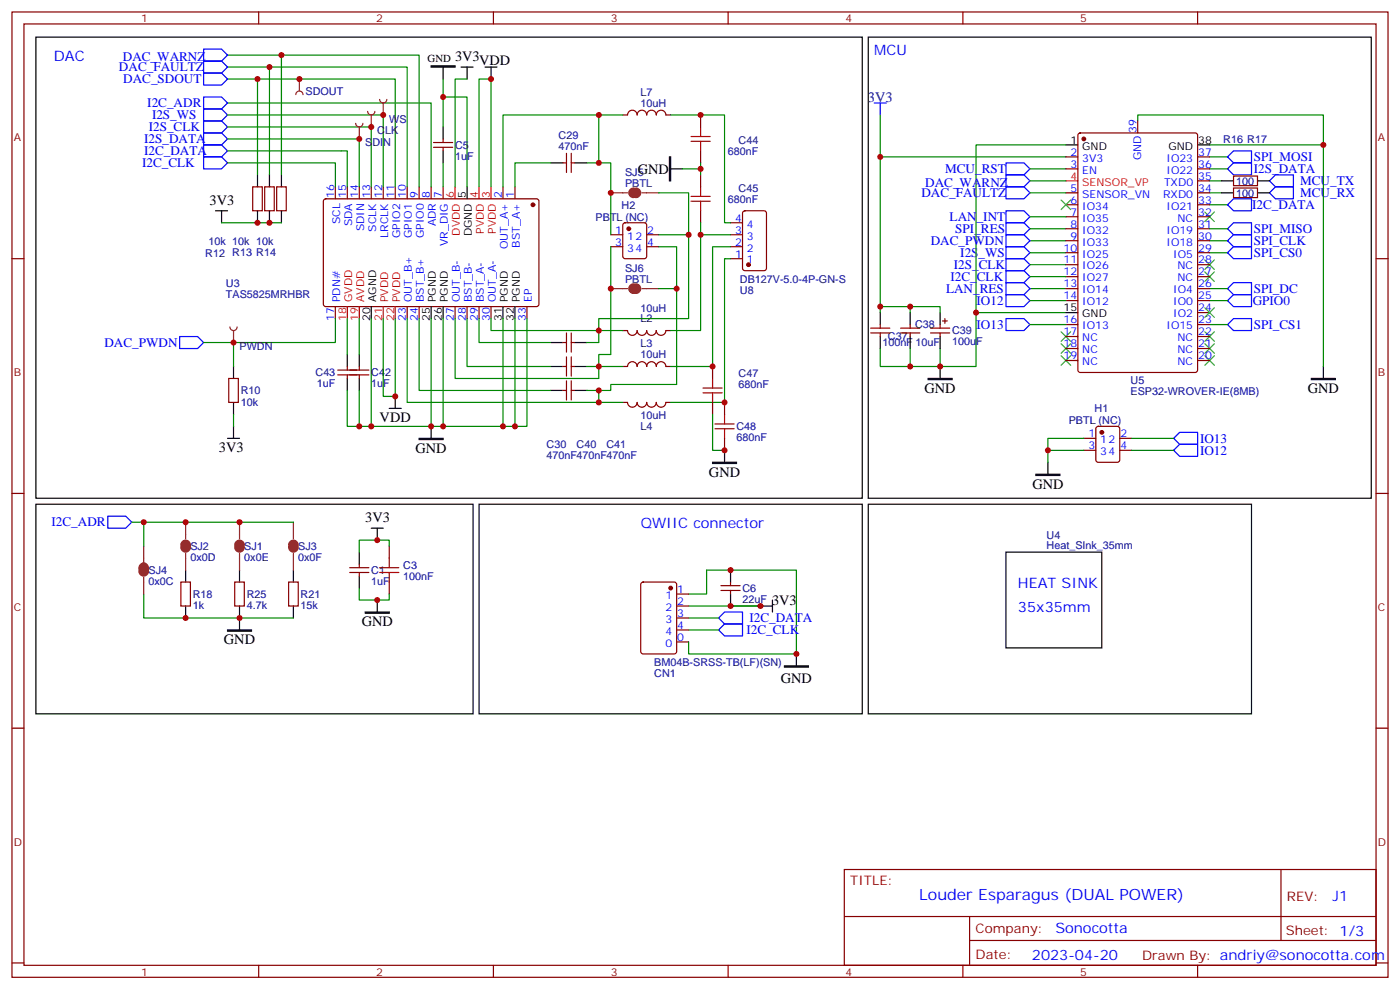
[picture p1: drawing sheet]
<svg xmlns="http://www.w3.org/2000/svg" width="412mm" height="292mm" viewBox="0 0 412 292" stroke-linecap="round" stroke-linejoin="round" font-family="sans-serif">
<g fill="none" stroke="#870000" stroke-width=".35">
<path d="M3.5 3.5h405.4v284.4h-405.4zM7.1 7.1h398.2v277.2h-398.2zM76.2 3.5v3.6M145.3 3.5v3.6M214.5 3.5v3.6M283.6 3.5v3.6M352.8 3.5v3.6M183.4 33.9h1.5a1.41 1.41 0 0 1 1.4-1.4 1.41 1.41 0 0 1 1.4 1.4 1.41 1.41 0 0 1 1.4-1.4 1.41 1.41 0 0 1 1.4 1.4 1.41 1.41 0 0 1 1.4-1.4 1.41 1.41 0 0 1 1.4 1.4 1.41 1.41 0 0 1 1.4-1.4 1.41 1.41 0 0 1 1.4 1.4h1.5M206.4 33.9v3.5M317.7 39.4l.5-.2h33.9l.6 .4 .1 69.4-.5 .7h-34.1l-.6-.4-.1-69.4zM335.1 35.6v3.6M74.4 55h2.9v7.1h-2.9z"/>
<path d="M78 55h2.8v7.1h-2.8zM81.5 55h2.8v7.1h-2.8zM95.5 58.8l.5-.2h62.3l.4 .7v30.6l-.7 .4-62.3-.1-.5-.6v-30.3zM98.8 55v3.6M102.3 55v3.6M105.8 55v3.6M109.4 55v3.6M112.9 55v3.6M116.4 55v3.6M119.9 55v3.6M123.5 55v3.6M127 55v3.6"/>
<path d="M127.7 43.4h5.6M127.7 42h5.6M130.5 40.9v1.1M130.5 43.4v1M130.5 55v3.6M148.2 55v3.6M151.7 55v3.6M165.8 48h1.1M166.9 45.2v5.6M168.3 45.2v5.6M168.3 48h1M206.4 44.4v3.6"/>
<path d="M206.4 51.5v3.5M314 46.2h3.5M314 49.7h3.5M314 56.8h3.5M352.8 46.2h3.5M352.8 49.7h3.5M352.8 53.3h3.5M352.8 56.8h3.5M363.4 51.9h7v2.8h-7zM363.4 55.4h7v2.8h-7zM3.5 76.2h3.6M179.9 72.7h3.5"/>
<path d="M179.9 69.1h3.5M183.7 65.8l.4-.2h5.7l.6 .4 .1 9.5-.5 .6-5.9 .1-.6-.5-.1-9.4zM190.5 72.7h3.5M190.5 69.1h3.5M206.4 62.1v3.5M215.2 76.2h3.5M215.2 72.7h3.5M215.2 69.1h3.5M215.2 65.6h3.5M219 62.3l.4-.2h5.7l.6 .4 .1 16.5-.5 .7h-5.9l-.6-.4-.1-16.5zM314 60.3h3.5M314 63.9h3.5"/>
<path d="M314 67.4h3.5M314 70.9h3.5M314 74.4h3.5M314 78h3.5M352.8 60.3h3.5M352.8 63.9h3.5M352.8 67.4h3.5M352.8 70.9h3.5M352.8 74.4h3.5M352.8 78h3.5M405.3 76.2h3.6M98.8 90.3v3.5"/>
<path d="M119.9 90.3v3.5M123.5 90.3v3.5M134.1 90.3v3.5M137.6 90.3v3.5M141.1 90.3v3.5M144.6 90.3v3.5M155.2 90.3v3.5M166.9 98.1v5.6M168.3 98.1v5.6M183.4 97.4h1.5a1.41 1.41 0 0 0 1.4 1.4 1.41 1.41 0 0 0 1.4-1.4 1.41 1.41 0 0 0 1.4 1.4 1.41 1.41 0 0 0 1.4-1.4 1.41 1.41 0 0 0 1.4 1.4 1.41 1.41 0 0 0 1.4-1.4 1.41 1.41 0 0 0 1.4 1.4 1.41 1.41 0 0 0 1.4-1.4h1.5M256.5 98.1h5.6M256.5 96.7h5.6"/>
<path d="M259.3 95.6v1.1M259.3 98.1v1M265.3 98.1h5.6M265.3 96.7h5.6M268.1 95.6v1.1M268.1 98.1v1M274.1 98.1h5.7M274.1 96.7h5.7M276.9 95.6v1.1M276.9 98.1v1M277.6 94.5h1.4M278.3 93.8v1.4"/>
<path d="M314 81.5h3.5M314 85h3.5M314 88.5h3.5M314 95.6h3.5M314 99.1h3.5M352.8 81.5h3.5M352.8 85h3.5M352.8 88.5h3.5M352.8 92.1h3.5M352.8 95.6h3.5M352.8 99.1h3.5M67.4 111.5h2.8v7h-2.8z"/>
<path d="M99.5 110.4h9.2M99.5 109h9.2M102.3 107.9v1.1M102.3 110.4v1.1M105.8 107.9v1.1M105.8 110.4v1.1M165.8 100.9h1.1M165.8 107.9h1.1M165.8 115h1.1M166.9 105.1v5.7M166.9 112.2v5.6M168.3 105.1v5.7"/>
<path d="M168.3 112.2v5.6M168.3 100.9h1M168.3 107.9h1M168.3 115h1M183.4 107.9h1.5a1.41 1.41 0 0 1 1.4-1.4 1.41 1.41 0 0 1 1.4 1.5 1.41 1.41 0 0 1 1.4-1.5 1.41 1.41 0 0 1 1.4 1.5 1.41 1.41 0 0 1 1.4-1.5 1.41 1.41 0 0 1 1.4 1.5 1.41 1.41 0 0 1 1.4-1.5 1.41 1.41 0 0 1 1.4 1.5l1.5-.1M187.7 118.5a1.41 1.41 0 0 1-1.4 1.4 1.41 1.41 0 0 1-1.4-1.4h-1.5M190.5 118.5a1.41 1.41 0 0 1-1.4 1.4 1.41 1.41 0 0 1-1.4-1.4M193.3 118.5a1.41 1.41 0 0 1-1.4 1.4 1.41 1.41 0 0 1-1.4-1.4M196.1 118.5a1.41 1.41 0 0 1-1.4 1.4 1.41 1.41 0 0 1-1.4-1.4M196.1 118.5h1.5M209.9 107.9v3.6M209.9 118.5v3.6"/>
<path d="M213.4 118.5v3.6M314 102.7h3.5M314 106.2h3.5M352.8 102.7h3.5M352.8 106.2h3.5M213.4 129.1v3.5M3.5 145.3h3.6M405.3 145.3h3.6M53.3 171.4h2.8v7.1h-2.8zM69.1 171.4h2.9v7.1h-2.9zM85 171.4h2.8v7.1h-2.8zM103 168.6h5.7"/>
<path d="M103 167.2h5.7M105.8 166.2v1M105.8 168.6v1.1M114.7 160.9v3.5M114.7 171.4v3.6M212.4 173.9h5.6M212.4 172.5h5.6M215.2 171.4v1.1M215.2 173.9v1.1M3.5 214.5h3.6M405.3 214.5h3.6M248.7 256.1h156.6v28.2h-156.6z"/>
<path d="M377.3 256.1v20.9M248.7 270h156.5M285.6 277h119.6M285.6 270v14.1M3.5 283.6h3.6M76.2 284.3v3.6M145.3 284.3v3.6M214.5 284.3v3.6M283.6 284.3v3.6M352.8 284.3v3.6M405.3 283.6h3.6"/>
</g>
<g fill="none" stroke="#000" stroke-width=".35">
<path d="M10.6 10.9h243.4v135.9h-243.4zM130.5 19.8v3.5M135.8 19.8h3.5M137.6 19.8v3.5M142.9 19.8h3.5M144.6 19.8v3.5M255.8 10.9h148.1v135.9h-148.1zM130.5 37.4v3.5M75.8 51.5v3.5M79.4 51.5v3.5M82.9 51.5v3.5M130.5 44.4v3.6"/>
<path d="M137.6 55v3.6M162.3 48h3.5M169.3 48h3.6M197.6 49.7h3.5M314 42.7h3.5M352.8 42.7h3.5M359.8 53.3h3.6M359.8 56.8h3.6M370.4 53.3h3.5M370.4 56.8h3.5M63.5 62.1h3.5M65.3 62.1v3.5"/>
<path d="M75.8 62.1v3.5M79.4 62.1v3.5M82.9 62.1v3.5M109.4 90.3v3.5M127 90.3v3.5M130.5 90.3v3.5M148.2 90.3v3.5M151.7 90.3v3.5M259.3 92.1v3.5M259.3 99.1v3.6M268.1 92.1v3.5M268.1 99.1v3.6"/>
<path d="M276.9 92.1v3.5M276.9 99.1v3.6M314 92.1h3.5M68.8 107.9v3.6M68.8 118.5v3.6M102.3 104.4v3.5M102.3 111.5v3.5M105.8 104.4v3.5M105.8 111.5v3.5M116.4 116.8v3.5M162.3 100.9h3.5M162.3 107.9h3.5"/>
<path d="M162.3 115h3.5M169.3 100.9h3.6M169.3 107.9h3.6M169.3 115h3.6M276.9 107.9v3.6M389.8 107.9v3.6M67 129.1h3.6M68.8 125.6v3.5M114.7 120.3h3.5M127 125.6v3.5M213.4 132.6v3.6M10.6 148.5h128.7v61.8h-128.7z"/>
<path d="M109.4 155.6h3.5M111.1 155.6v3.5M141.1 148.5h112.9v61.8h-112.9zM255.8 148.5h112.9v61.8h-112.9zM54.7 167.9v3.5M54.7 178.5v3.5M70.6 167.9v3.5M70.6 178.5v7.1M86.4 167.9v3.5M86.4 178.5v3.5M105.8 162.6v3.6M105.8 169.7v3.5"/>
<path d="M111.1 176.7v3.6M215.2 167.9v3.5M215.2 175v3.5M224 178.5h3.5M227.5 176.7v3.6M296.3 162.6h28.3v28.3h-28.3zM234.6 192.6v3.5"/>
</g>
<g fill="none" stroke="#008700" stroke-width=".35">
<path d="M67 19.8h52.9v35.2M67 16.2h56.5v38.8M79.4 19.8v31.7M82.9 16.2v35.3M67 37.4h42.4v17.6M67 33.9h45.9v21.1M67 23.3h49.4v31.7M67 30.3h60v24.7M75.8 23.3v28.2M130.5 28.6h7.1v26.4M130.5 23.3v14.1M137.6 23.3h-3.5v31.7"/>
<path d="M176.4 33.9h7M197.6 33.9h15.8v31.7h1.8M259.3 33.9v12.3h54.7M335.1 35.6v-1.7h54.7v74M67 40.9h38.8v14.1M67 48h31.8v7M130.5 48v7M141.1 55v-31.7h3.5v31.7M162.3 48h-10.6v7M172.9 48h3.5v-14.1h-28.2v21.1M176.4 48h3.5v21.1M194 56.8h8.8v12.3"/>
<path d="M201.1 49.7h5.3v1.8M206.4 48v1.7M259.3 46.2v45.9M303.4 53.3h10.6M303.4 56.8h10.6M303.4 49.7h10.6M314 42.7h-26.5v49.4M356.3 46.2h5.3M356.3 53.3h3.5M356.3 56.8h3.5M356.3 42.7h33.5M356.3 49.7h5.3"/>
<path d="M65.3 65.6h17.6M179.9 72.7v31.7h-3.5v3.5h7M194 72.7h5.3v40.5h-19.4v1.8h-3.5M194 69.1h8.8v24.7h-26.4v3.6h7M206.4 65.6v3.5M215.2 76.2h-1.8v42.3h-15.8M215.2 72.7h-5.3v35.2h-12.3M215.2 69.1h-8.8v28.3h-8.8M303.4 70.9h10.6M303.4 78h10.6M303.4 74.4h10.6M303.4 67.4h10.6"/>
<path d="M303.4 63.9h10.6M356.3 60.3h5.3M356.3 74.4h5.3M356.3 70.9h5.3M356.3 67.4h5.3M98.8 93.8v7.1h-38.8M102.3 93.8v10.6M105.8 93.8v10.6M109.4 93.8v31.8h17.6M112.9 93.8v23h3.5v-23M119.9 93.8v24.7h56.5v-3.5h-3.5M123.5 93.8v21.2h38.8"/>
<path d="M127 93.8v31.8h28.2v-31.8M130.5 93.8v31.8M134.1 93.8v17.7h42.3v-3.6h-3.5M137.6 93.8v14.1h24.7M141.1 93.8v7.1h21.2M144.6 93.8v3.6h31.8v3.5h-3.5M148.2 93.8v31.8M151.7 93.8v31.8M194 85h5.3M259.3 90.3h8.8v1.8M268.1 90.3h8.8v1.8M303.4 85h10.6"/>
<path d="M303.4 81.5h10.6M314 92.1h-26.5v15.8h-10.6v-5.2M356.3 85h5.3M356.3 95.6h5.3M356.3 88.5h5.3M68.8 100.9v7M102.3 115v10.6h3.5M105.8 115v10.6h3.6M176.4 118.5h7M259.3 102.7v5.2h8.8M268.1 102.7v5.2h8.8M68.8 122.1v3.5"/>
<path d="M209.9 122.1v10.5h3.5M38.8 153.8h47.6M42.3 153.8v7.1M42.3 175v7h44.1M105.8 173.2v3.5h8.9v-1.7M114.7 160.9v-1.8h-8.9v3.5M202.8 175h5.3v-7.1h26.5v24.7h-31.8v-1.7M202.8 178.5h21.2M202.8 185.6h8.9M202.8 182h8.9"/>
</g>
<g fill="none" stroke="#00f" stroke-width=".35">
<path d="M60 14.5h5.3l1.7 1.7-1.7 1.8h-5.3zM60 18h5.3l1.7 1.8-1.7 1.7h-5.3zM60 32.1h5.3l1.7 1.8-1.7 1.7h-5.3zM60 35.6h5.3l1.7 1.8-1.7 1.8h-5.3zM60 39.2h5.3l1.7 1.7-1.7 1.8h-5.3zM60 28.6h5.3l1.7 1.7-1.7 1.8h-5.3zM60 21.5h5.3l1.7 1.8-1.7 1.7h-5.3zM257.5 30.3h3.6M259.3 30.3v3.6M60 42.7h5.3l1.7 1.7-1.7 1.8h-5.3zM60 46.2h5.3l1.7 1.8-1.7 1.7h-5.3zM296.3 48h5.3l1.8 1.7-1.8 1.8h-5.3z"/>
<path d="M296.3 51.5h5.3l1.8 1.8-1.8 1.7h-5.3zM296.3 55h5.3l1.8 1.8-1.8 1.8h-5.3zM361.6 46.2l1.8-1.8h5.3v3.6h-5.3zM361.6 49.7l1.8-1.7h5.3v3.5h-5.3zM373.9 56.8l1.8-1.8h5.3v3.6h-5.3zM373.9 53.3l1.8-1.8h5.3v3.5h-5.3zM296.3 65.6h5.3l1.8 1.8-1.8 1.7h-5.3zM296.3 76.2h5.3l1.8 1.8-1.8 1.7h-5.3zM296.3 72.7h5.3l1.8 1.7-1.8 1.8h-5.3zM296.3 69.1h5.3l1.8 1.8-1.8 1.8h-5.3zM296.3 79.7h5.3l1.8 1.8-1.8 1.8h-5.3zM296.3 62.1h5.3l1.8 1.8-1.8 1.7h-5.3z"/>
<path d="M361.6 74.4l1.8-1.7h5.3v3.5h-5.3zM361.6 70.9l1.8-1.8h5.3v3.6h-5.3zM361.6 60.3l1.8-1.7h5.3v3.5h-5.3zM361.6 67.4l1.8-1.8h5.3v3.5h-5.3zM52.9 99.1h5.3l1.8 1.8-1.8 1.8h-5.3zM296.3 83.3h5.3l1.8 1.7-1.8 1.8h-5.3zM361.6 85l1.8-1.7h5.3v3.5h-5.3zM361.6 95.6l1.8-1.8h5.3v3.6h-5.3zM361.6 88.5l1.8-1.7h5.3v3.5h-5.3zM31.7 152h5.3l1.8 1.8-1.8 1.8h-5.3zM211.7 185.6l1.7-1.8h5.3v3.5h-5.3zM213.4 180.3h5.3v3.5h-5.3l-1.7-1.8z"/>
</g>
<g fill="none" stroke="#3c3" stroke-width=".35">
<path d="M312.6 58.9l2.8 2.8M315.4 58.9l-2.8 2.8M354.9 62.4l2.8 2.9M354.9 76.6l2.8 2.8M357.7 62.4l-2.8 2.9M357.7 76.6l-2.8 2.8M312.6 97.7l2.8 2.8M315.4 97.7l-2.8 2.8M354.9 97.7l2.8 2.8M354.9 80.1l2.8 2.8M354.9 90.7l2.8 2.8M357.7 97.7l-2.8 2.8"/>
<path d="M357.7 80.1l-2.8 2.8M357.7 90.7l-2.8 2.8M312.6 104.8l2.8 2.8M312.6 101.2l2.8 2.9M315.4 104.8l-2.8 2.8M315.4 101.2l-2.8 2.9M354.9 101.2l2.8 2.9M354.9 104.8l2.8 2.8M357.7 101.2l-2.8 2.9M357.7 104.8l-2.8 2.8"/>
</g>
<path d="M127 19.4h7.1v.4h-7.1zM197.2 46.2h.4v7.1h-.4zM273.4 111.5h7.1v.3h-7.1zM386.3 111.5h7v.3h-7zM123.5 129.1h7v.4h-7zM209.9 136.2h7.1v.3h-7.1zM67 185.6h7.1v.3h-7.1zM107.6 180.3h7.1v.3h-7.1zM231.1 196.1h7v.4h-7z" fill="#000" stroke="#000" stroke-width=".35"/>
<path d="M134.1 55v3.6M141.1 55v3.6M144.6 55v3.6M314 53.3h3.5M102.3 90.3v3.5M105.8 90.3v3.5M112.9 90.3v3.5M116.4 90.3v3.5" fill="none" stroke="#f00" stroke-width=".35"/>
<g fill="#870000" stroke="#870000" stroke-width=".35">
<circle cx="319.3" cy="40.9" r=".53"/>
<circle cx="157" cy="60.3" r=".53"/>
<circle cx="220.5" cy="78" r=".53"/>
<circle cx="185.2" cy="67.4" r=".53"/>
</g>
<g fill="none" stroke="#a10000" stroke-width=".35">
<path d="M206.4 37.4v2.8M203.6 41.6h5.6M203.6 40.2h5.6M203.6 59.3h5.6M203.6 57.9h5.6M206.4 41.6v2.8M206.4 55v2.9M206.4 59.3v2.8M207.1 115.7h5.6M207.1 114.3h5.6M209.9 111.5v2.8M209.9 115.7v2.8"/>
<path d="M210.6 126.3h5.7M210.6 124.9h5.7M213.4 122.1v2.8M213.4 126.3v2.8M111.8 168.6h5.7M111.8 167.2h5.7M114.7 164.4v2.8M114.7 168.6v2.8"/>
</g>
<path d="M186.6 56.1a.71 .71 0 0 0-.7 .7 .71 .71 0 0 0 .7 .7M187.3 56.1a.71 .71 0 0 1 .7 .7 .71 .71 0 0 1-.7 .7M186.6 84.3a.71 .71 0 0 0-.7 .7 .71 .71 0 0 0 .7 .7M187.3 84.3a.71 .71 0 0 1 .7 .7 .71 .71 0 0 1-.7 .7M41.6 167.6a.76 .76 0 0 1 .7-1.1 .76 .76 0 0 1 .7 1.1M41.6 168.3a.71 .71 0 0 0 .7 .7 .71 .71 0 0 0 .7-.7M54 161.2a.71 .71 0 0 0 .7 .7 .71 .71 0 0 0 .7-.7M54 160.5a.71 .71 0 0 1 .7-.7 .71 .71 0 0 1 .7 .7M69.8 161.2a.71 .71 0 0 0 .8 .7 .71 .71 0 0 0 .7-.7M69.8 160.5a.71 .71 0 0 1 .8-.7 .71 .71 0 0 1 .7 .7M85.7 161.2a.71 .71 0 0 0 .7 .7 .71 .71 0 0 0 .7-.7M85.7 160.5a.71 .71 0 0 1 .7-.7 .71 .71 0 0 1 .7 .7" fill="none" stroke="#8c2424" stroke-width="1.8"/>
<g fill="none" stroke="#8c2424" stroke-width=".35">
<path d="M87.1 27.9a1.06 1.06 0 0 1 1.1-1.1 1.06 1.06 0 0 1 1.1 1.1M88.2 23.3v3.5M179.9 56.8h5M189.1 56.8h4.9M179.9 85h5M189.1 85h4.9M54.7 153.8v4.9M70.6 153.8v4.9M86.4 153.8v4.9M42.3 160.9v4.9M42.3 166.5v2.5M42.3 170v5"/>
<path d="M54.7 163v4.9M70.6 163v4.9M86.4 163v4.9"/>
</g>
<circle cx="88.2" cy="23.3" r=".18" fill="#8c2424"/>
<path d="M67 44.4h35.3v10.6" fill="none" stroke="#008700" stroke-width=".35"/>
<path d="M104.8 36.3a1.06 1.06 0 0 0 1 1.1 1.06 1.06 0 0 0 1.1-1.1M105.8 37.4v3.5" fill="none" stroke="#8c2424" stroke-width=".35"/>
<circle cx="105.8" cy="40.9" r=".18" fill="#8c2424"/>
<path d="M108.3 32.8a1.06 1.06 0 0 0 1.1 1.1 1.06 1.06 0 0 0 1-1.1M109.4 33.9v3.5" fill="none" stroke="#8c2424" stroke-width=".35"/>
<circle cx="109.4" cy="37.4" r=".18" fill="#8c2424"/>
<path d="M111.8 29.3a1.06 1.06 0 0 0 1.1 1 1.06 1.06 0 0 0 1-1M112.9 30.3v3.6" fill="none" stroke="#8c2424" stroke-width=".35"/>
<circle cx="112.9" cy="33.9" r=".18" fill="#8c2424"/>
<path d="M67.7 96.3a1.06 1.06 0 0 0 1.1 1.1 1.06 1.06 0 0 0 1-1.1M68.8 97.4v3.5" fill="none" stroke="#8c2424" stroke-width=".35"/>
<circle cx="68.8" cy="100.9" r=".18" fill="#8c2424"/>
<path d="M296.3 86.8h5.3l1.8 1.7-1.8 1.8h-5.3zM296.3 93.8h5.3l1.8 1.8-1.8 1.8h-5.3zM345.7 132.6l1.8-1.7h5.3v3.5h-5.3zM345.7 129.1l1.8-1.7h5.3v3.5h-5.3z" fill="none" stroke="#00f" stroke-width=".35"/>
<path d="M303.4 88.5h10.6M303.4 95.6h10.6M308.7 132.6h10.6M319.3 129.1h-10.6v7.1M333.4 132.6h12.3M333.4 129.1h12.3M202.8 189.1v1.8" fill="none" stroke="#008700" stroke-width=".35"/>
<path d="M319.3 129.1h3.5M319.3 132.6h3.5M323 125.8l.5-.2h5.6l.7 .4v9.5l-.4 .6-5.9 .1-.7-.5v-9.4zM329.8 129.1h3.6M329.8 132.6h3.6M189 171.7l.4-.3h9.2l.7 .5v20l-.4 .7h-9.5l-.6-.4-.1-20zM199.3 175h3.5M199.3 178.5h3.5M199.3 182h3.5M199.3 185.6h3.5M199.3 189.1h3.5" fill="none" stroke="#870000" stroke-width=".35"/>
<g fill="#870000" stroke="#870000" stroke-width=".35">
<circle cx="324.6" cy="127.4" r=".53"/>
<circle cx="197.6" cy="173.2" r=".53"/>
</g>
<path d="M305.2 139.7h7v.4h-7z" fill="#000" stroke="#000" stroke-width=".35"/>
<path d="M308.7 136.2v3.5" fill="none" stroke="#000" stroke-width=".35"/>
<g fill="#c00">
<circle cx="287.5" cy="92.1" r=".88"/>
<circle cx="389.8" cy="42.7" r=".88"/>
<circle cx="268.1" cy="90.3" r=".88"/>
<circle cx="268.1" cy="107.9" r=".88"/>
<circle cx="276.9" cy="107.9" r=".88"/>
<circle cx="259.3" cy="90.3" r=".88"/>
<circle cx="259.3" cy="46.2" r=".88"/>
<circle cx="148.2" cy="125.6" r=".88"/>
<circle cx="151.7" cy="125.6" r=".88"/>
<circle cx="127" cy="125.6" r=".88"/>
<circle cx="130.5" cy="125.6" r=".88"/>
<circle cx="176.4" cy="33.9" r=".88"/>
<circle cx="176.4" cy="97.4" r=".88"/>
<circle cx="176.4" cy="107.9" r=".88"/>
<circle cx="176.4" cy="118.5" r=".88"/>
<circle cx="109.4" cy="125.6" r=".88"/>
<circle cx="105.8" cy="125.6" r=".88"/>
<circle cx="68.8" cy="100.9" r=".88"/>
<circle cx="144.6" cy="23.3" r=".88"/>
<circle cx="116.4" cy="116.8" r=".88"/>
<circle cx="130.5" cy="28.6" r=".88"/>
<circle cx="111.1" cy="159.1" r=".88"/>
<circle cx="111.1" cy="176.7" r=".88"/>
<circle cx="70.6" cy="182" r=".88"/>
<circle cx="54.7" cy="153.8" r=".88"/>
<circle cx="70.6" cy="153.8" r=".88"/>
<circle cx="42.3" cy="153.8" r=".88"/>
<circle cx="54.7" cy="182" r=".88"/>
<circle cx="206.4" cy="69.1" r=".88"/>
<circle cx="213.4" cy="118.5" r=".88"/>
<circle cx="209.9" cy="107.9" r=".88"/>
<circle cx="213.4" cy="132.6" r=".88"/>
<circle cx="206.4" cy="33.9" r=".88"/>
<circle cx="206.4" cy="49.7" r=".88"/>
<circle cx="75.8" cy="65.6" r=".88"/>
<circle cx="79.4" cy="65.6" r=".88"/>
<circle cx="75.8" cy="23.3" r=".88"/>
<circle cx="79.4" cy="19.8" r=".88"/>
<circle cx="82.9" cy="16.2" r=".88"/>
<circle cx="176.4" cy="48" r=".88"/>
<circle cx="176.4" cy="115" r=".88"/>
<circle cx="179.9" cy="56.8" r=".88"/>
<circle cx="202.8" cy="69.1" r=".88"/>
<circle cx="179.9" cy="85" r=".88"/>
<circle cx="199.3" cy="85" r=".88"/>
<circle cx="234.6" cy="192.6" r=".88"/>
<circle cx="215.2" cy="178.5" r=".88"/>
<circle cx="215.2" cy="167.9" r=".88"/>
<circle cx="224" cy="178.5" r=".88"/>
<circle cx="88.2" cy="23.3" r=".88"/>
<circle cx="105.8" cy="40.9" r=".88"/>
<circle cx="109.4" cy="37.4" r=".88"/>
<circle cx="112.9" cy="33.9" r=".88"/>
<circle cx="308.7" cy="132.6" r=".88"/>
</g>
<text font-size="4.6" fill="#00f" x="270.8" y="265.1">Louder Esparagus (DUAL POWER)</text>
<g font-size="4.2" fill="#00f">
<text x="15.9" y="18">DAC</text>
<text x="257.5" y="16.2">MCU</text>
<text x="188.7" y="155.6">QWIIC connector</text>
<text x="299.9" y="173.2">HEAT SINK</text>
<text x="299.9" y="180.3">35x35mm</text>
<text x="392.5" y="265.4">J1</text>
<text x="310.9" y="274.9">Sonocotta</text>
<text x="304" y="282.7">2023-04-20</text>
</g>
<g font-size="4.2">
<text x="134.1" y="18">3V3</text>
<text x="141.1" y="19.1">VDD</text>
<text x="187.9" y="51.2">GND</text>
<text x="61.7" y="60.3">3V3</text>
<text x="272.3" y="115.8">GND</text>
<text x="385.2" y="115.8">GND</text>
<text x="111.8" y="124.3">VDD</text>
<text x="64.5" y="133">3V3</text>
<text x="122.4" y="133.3">GND</text>
<text x="208.8" y="140.4">GND</text>
<text x="304.1" y="144">GND</text>
<text x="107.6" y="153.8">3V3</text>
<text x="227.4" y="178.2">3V3</text>
<text x="106.5" y="184.5">GND</text>
<text x="66" y="189.8">GND</text>
<text x="230" y="201.1">GND</text>
</g>
<text font-size="4.2" fill="#000080" x="255.7" y="30.1">3V3</text>
<g font-size="3.9" fill="#00f">
<text x="36.2" y="18">DAC_WARNZ</text>
<text x="35.1" y="21.1">DAC_FAULTZ</text>
<text x="36.3" y="24.6">DAC_SDOUT</text>
<text x="43.4" y="31.6">I2C_ADR</text>
<text x="44.8" y="35.1">I2S_WS</text>
<text x="43.8" y="38.7">I2S_CLK</text>
<text x="42.5" y="42.1">I2S_DATA</text>
<text x="42.5" y="45.7">I2C_DATA</text>
<text x="369.4" y="47.4">SPI_MOSI</text>
<text x="41.8" y="49.2">I2C_CLK</text>
<text x="278.4" y="51">MCU_RST</text>
<text x="369.4" y="50.9">I2S_DATA</text>
<text x="271.4" y="58.1">DAC_FAULTZ</text>
<text x="272.5" y="55">DAC_WARNZ</text>
<text x="383" y="54.4">MCU_TX</text>
<text x="383" y="58">MCU_RX</text>
<text x="279.7" y="65.1">LAN_INT</text>
<text x="368.8" y="61.6">I2C_DATA</text>
<text x="281.4" y="68.7">SPI_RES</text>
<text x="369.4" y="68.7">SPI_MISO</text>
<text x="274.2" y="72.2">DAC_PWDN</text>
<text x="282.9" y="75.7">I2S_WS</text>
<text x="369.4" y="75.7">SPI_CS0</text>
<text x="369.4" y="72.1">SPI_CLK</text>
<text x="280" y="82.8">I2C_CLK</text>
<text x="281" y="79.2">I2S_CLK</text>
<text x="278.7" y="86.3">LAN_RES</text>
<text x="287.7" y="89.8">IO12</text>
<text x="369" y="89.8">GPIO0</text>
<text x="369.4" y="86.2">SPI_DC</text>
<text x="287.7" y="96.9">IO13</text>
<text x="369.4" y="96.8">SPI_CS1</text>
<text x="30.8" y="102.2">DAC_PWDN</text>
<text x="353.5" y="130.5">IO13</text>
<text x="353.5" y="134">IO12</text>
<text x="15.2" y="155.1">I2C_ADR</text>
<text x="220.8" y="183.2">I2C_DATA</text>
<text x="219.9" y="186.7">I2C_CLK</text>
</g>
<g font-size="3.9" fill="#800">
<text x="250.5" y="260.7">TITLE:</text>
<text x="379.1" y="265.4">REV:</text>
<text x="287.4" y="274.9">Company:</text>
<text x="378.7" y="275.5">Sheet: 1/3</text>
<text x="287.4" y="282.6">Date:</text>
<text x="336.4" y="282.7">Drawn By: andriy@sonocotta.com</text>
</g>
<g font-size="3.2" fill="#800">
<text x="41.6" y="6.5">1</text>
<text x="110.8" y="6.5">2</text>
<text x="179.9" y="6.5">3</text>
<text x="249.1" y="6.5">4</text>
<text x="318.2" y="6.5">5</text>
<text x="4.1" y="41.6">A</text>
<text x="405.9" y="41.6">A</text>
<text x="4.1" y="110.8">B</text>
<text x="405.9" y="110.8">B</text>
<text x="4.1" y="179.9">C</text>
<text x="405.9" y="179.9">C</text>
<text x="4.1" y="249.1">D</text>
<text x="405.9" y="249.1">D</text>
<text x="41.6" y="287.3">1</text>
<text x="110.8" y="287.3">2</text>
<text x="179.9" y="287.3">3</text>
<text x="249.1" y="287.3">4</text>
<text x="318.2" y="287.3">5</text>
</g>
<g font-size="3.2">
<text x="125.9" y="18.2">GND</text>
<text x="315.3" y="42.3">1</text>
<text x="318.8" y="44.1">GND</text>
<text x="344.2" y="44.1">GND</text>
<text x="353" y="42.3">38</text>
<text x="137.2" y="58.4" transform="rotate(-90 137.2 58.4)">5</text>
<text x="139" y="69.6" transform="rotate(-90 139 69.6)">DGND</text>
<text x="110.8" y="89" transform="rotate(-90 110.8 89)">AGND</text>
<text x="128.4" y="89" transform="rotate(-90 128.4 89)">PGND</text>
<text x="131.9" y="89" transform="rotate(-90 131.9 89)">PGND</text>
<text x="149.6" y="89" transform="rotate(-90 149.6 89)">PGND</text>
<text x="153.1" y="89" transform="rotate(-90 153.1 89)">PGND</text>
<text x="109" y="94.5" transform="rotate(-90 109 94.5)">20</text>
<text x="126.6" y="94.5" transform="rotate(-90 126.6 94.5)">25</text>
<text x="130.2" y="94.5" transform="rotate(-90 130.2 94.5)">26</text>
<text x="147.8" y="94.5" transform="rotate(-90 147.8 94.5)">31</text>
<text x="151.3" y="94.5" transform="rotate(-90 151.3 94.5)">32</text>
<text x="313.3" y="91.7">15</text>
<text x="318.8" y="93.5">GND</text>
</g>
<g font-size="3.2" fill="#000080">
<text x="90" y="28">SDOUT</text>
<text x="188.7" y="28.2">L7</text>
<text x="188.7" y="31.4">10uH</text>
<text x="111.1" y="39.6">CLK</text>
<text x="114.7" y="36.1">WS</text>
<text x="164.5" y="40.9">C29</text>
<text x="107.6" y="43.1">SDIN</text>
<text x="134.1" y="47">1uF</text>
<text x="134.1" y="43.8">C5</text>
<text x="164.5" y="44.1">470nF</text>
<text x="214.4" y="45.6">680nF</text>
<text x="217.6" y="42.4">C44</text>
<text x="360.3" y="42.1">R16 R17</text>
<text x="184.1" y="51.9">SJ5</text>
<text x="184.1" y="55">PBTL</text>
<text x="214.4" y="59.7">680nF</text>
<text x="217.6" y="56.5">C45</text>
<text x="364.1" y="54.4">100</text>
<text x="364.1" y="57.9">100</text>
<text x="175.5" y="65">PBTL (NC)</text>
<text x="183.1" y="61.5">H2</text>
<text x="60.5" y="75.8">R12 R13 R14</text>
<text x="61.4" y="72.3">10k 10k 10k</text>
<text x="184.1" y="83.3">PBTL</text>
<text x="184.1" y="80.1">SJ6</text>
<text x="218" y="83.3">DB127V-5.0-4P-GN-S</text>
<text x="66.6" y="87.8">TAS5825MRHBR</text>
<text x="66.6" y="84.7">U3</text>
<text x="218" y="86.5">U8</text>
<text x="188.7" y="91.8">10uH</text>
<text x="188.7" y="95">L2</text>
<text x="261.6" y="100.3">C37</text>
<text x="269.5" y="96.7">C38</text>
<text x="280.5" y="101.7">100uF</text>
<text x="280.5" y="98.5">C39</text>
<text x="70.6" y="103.1">PWDN</text>
<text x="188.7" y="105.5">10uH</text>
<text x="188.7" y="102.3">L3</text>
<text x="259.9" y="102">100nF</text>
<text x="269.6" y="102">10uF</text>
<text x="93" y="110.9">C43</text>
<text x="109.4" y="110.9">C42</text>
<text x="217.6" y="111.2">C47</text>
<text x="333" y="113">U5</text>
<text x="70.9" y="119.4">10k</text>
<text x="70.9" y="116.1">R10</text>
<text x="93.3" y="114">1uF</text>
<text x="109.4" y="114">1uF</text>
<text x="217.6" y="114.4">680nF</text>
<text x="333" y="116.3">ESP32-WROVER-IE(8MB)</text>
<text x="188.7" y="123.5">10uH</text>
<text x="314.8" y="125">PBTL (NC)</text>
<text x="322.5" y="121.4">H1</text>
<text x="188.7" y="126.7">L4</text>
<text x="217" y="129.9">680nF</text>
<text x="217" y="126.7">C48</text>
<text x="161" y="135.3">470nF470nF470nF</text>
<text x="161" y="132.1">C30</text>
<text x="169.8" y="132.1">C40</text>
<text x="178.7" y="132.1">C41</text>
<text x="308.3" y="161.6">Heat_SInk_35mm</text>
<text x="308.3" y="158.6">U4</text>
<text x="56.1" y="165.2">0x0D</text>
<text x="56.1" y="162">SJ2</text>
<text x="72" y="165.2">0x0E</text>
<text x="72" y="162">SJ1</text>
<text x="87.8" y="165.2">0x0F</text>
<text x="87.8" y="162">SJ3</text>
<text x="118.8" y="167.6">C3</text>
<text x="43.8" y="172.2">0x0C</text>
<text x="43.8" y="169.1">SJ4</text>
<text x="109.4" y="172.3">1uF</text>
<text x="109.4" y="169.1">C1</text>
<text x="118.8" y="170.8">100nF</text>
<text x="56.8" y="179.3">1k</text>
<text x="56.8" y="176.1">R18</text>
<text x="72.7" y="179.3">4.7k</text>
<text x="72.7" y="176.2">R25</text>
<text x="88.5" y="179.3">15k</text>
<text x="88.5" y="176.2">R21</text>
<text x="218.7" y="177.5">22uF</text>
<text x="218.7" y="174.4">C6</text>
<text x="192.7" y="196.1">BM04B-SRSS-TB(LF)(SN)</text>
<text x="192.7" y="199.3">CN1</text>
</g>
<g font-size="3.2" fill="#00f">
<text x="334.8" y="39.2" transform="rotate(-90 334.8 39.2)">39</text>
<text x="315.3" y="45.9">2</text>
<text x="318.8" y="47.6">3V3</text>
<text x="336.2" y="47.1" transform="rotate(-90 336.2 47.1)">GND</text>
<text x="343.6" y="47.6">IO23</text>
<text x="353" y="45.9">37</text>
<text x="315.3" y="49.4">3</text>
<text x="318.8" y="51.2">EN</text>
<text x="343.6" y="51.2">IO22</text>
<text x="353" y="49.4">36</text>
<text x="353" y="52.9">35</text>
<text x="98.4" y="58.4" transform="rotate(-90 98.4 58.4)">16</text>
<text x="102" y="58.4" transform="rotate(-90 102 58.4)">15</text>
<text x="105.5" y="58.4" transform="rotate(-90 105.5 58.4)">14</text>
<text x="109" y="58.4" transform="rotate(-90 109 58.4)">13</text>
<text x="112.5" y="58.4" transform="rotate(-90 112.5 58.4)">12</text>
<text x="116.1" y="58.4" transform="rotate(-90 116.1 58.4)">11</text>
<text x="119.6" y="58.4" transform="rotate(-90 119.6 58.4)">10</text>
<text x="123.1" y="58.4" transform="rotate(-90 123.1 58.4)">9</text>
<text x="126.6" y="58.4" transform="rotate(-90 126.6 58.4)">8</text>
<text x="130.2" y="58.4" transform="rotate(-90 130.2 58.4)">7</text>
<text x="147.8" y="58.4" transform="rotate(-90 147.8 58.4)">2</text>
<text x="151.3" y="58.4" transform="rotate(-90 151.3 58.4)">1</text>
<text x="315.3" y="60">6</text>
<text x="315.3" y="56.4">5</text>
<text x="318.8" y="58.2">SENSOR_VN</text>
<text x="342.6" y="58.2">RXD0</text>
<text x="342.9" y="54.7">TXD0</text>
<text x="353" y="56.4">34</text>
<text x="353" y="60">33</text>
<text x="216.5" y="65.3">4</text>
<text x="315.3" y="63.5">7</text>
<text x="318.8" y="65.3">IO35</text>
<text x="318.8" y="61.7">IO34</text>
<text x="343.6" y="61.7">IO21</text>
<text x="346.9" y="65.3">NC</text>
<text x="353" y="63.5">32</text>
<text x="100.2" y="66" transform="rotate(-90 100.2 66)">SCL</text>
<text x="103.7" y="66.6" transform="rotate(-90 103.7 66.6)">SDA</text>
<text x="107.2" y="68.2" transform="rotate(-90 107.2 68.2)">SDIN</text>
<text x="110.8" y="68.2" transform="rotate(-90 110.8 68.2)">SCLK</text>
<text x="114.3" y="70" transform="rotate(-90 114.3 70)">LRCLK</text>
<text x="117.8" y="70.1" transform="rotate(-90 117.8 70.1)">GPIO2</text>
<text x="121.4" y="70.1" transform="rotate(-90 121.4 70.1)">GPIO1</text>
<text x="124.9" y="70.1" transform="rotate(-90 124.9 70.1)">GPIO0</text>
<text x="128.4" y="66.7" transform="rotate(-90 128.4 66.7)">ADR</text>
<text x="181.3" y="68.8">1</text>
<text x="184.7" y="70.6">12</text>
<text x="190.7" y="68.8">2</text>
<text x="216.5" y="68.8">3</text>
<text x="220" y="70.6">3</text>
<text x="220" y="67">4</text>
<text x="315.3" y="70.6">9</text>
<text x="315.3" y="67">8</text>
<text x="318.8" y="68.8">IO32</text>
<text x="343.6" y="68.8">IO19</text>
<text x="353" y="67">31</text>
<text x="353" y="70.6">30</text>
<text x="131.9" y="72.5" transform="rotate(-90 131.9 72.5)">VR_DIG</text>
<text x="149.6" y="73.4" transform="rotate(-90 149.6 73.4)">OUT_A+</text>
<text x="153.1" y="72.9" transform="rotate(-90 153.1 72.9)">BST_A+</text>
<text x="181.3" y="72.3">3</text>
<text x="184.7" y="74.1">34</text>
<text x="190.7" y="72.3">4</text>
<text x="216.5" y="75.8">1</text>
<text x="216.5" y="72.3">2</text>
<text x="220" y="77.6">1</text>
<text x="220" y="74.1">2</text>
<text x="313.3" y="77.6">11</text>
<text x="313.3" y="74.1">10</text>
<text x="318.8" y="75.8">IO25</text>
<text x="318.8" y="72.3">IO33</text>
<text x="343.6" y="72.3">IO18</text>
<text x="345.6" y="75.8">IO5</text>
<text x="353" y="74.1">29</text>
<text x="353" y="77.6">28</text>
<text x="313.3" y="81.1">12</text>
<text x="318.8" y="82.9">IO27</text>
<text x="318.8" y="79.4">IO26</text>
<text x="346.9" y="79.4">NC</text>
<text x="346.9" y="82.9">NC</text>
<text x="353" y="81.1">27</text>
<text x="100.2" y="89" transform="rotate(-90 100.2 89)">PDN#</text>
<text x="121.4" y="89" transform="rotate(-90 121.4 89)">OUT_B+</text>
<text x="124.9" y="89" transform="rotate(-90 124.9 89)">BST_B+</text>
<text x="135.5" y="89" transform="rotate(-90 135.5 89)">OUT_B-</text>
<text x="139" y="89" transform="rotate(-90 139 89)">BST_B-</text>
<text x="142.5" y="89" transform="rotate(-90 142.5 89)">BST_A-</text>
<text x="146" y="89" transform="rotate(-90 146 89)">OUT_A-</text>
<text x="156.6" y="89" transform="rotate(-90 156.6 89)">EP</text>
<text x="313.3" y="88.2">14</text>
<text x="313.3" y="84.7">13</text>
<text x="318.8" y="90">IO12</text>
<text x="318.8" y="86.4">IO14</text>
<text x="345.6" y="86.4">IO4</text>
<text x="345.6" y="90">IO0</text>
<text x="353" y="84.7">26</text>
<text x="353" y="88.2">25</text>
<text x="98.4" y="94.5" transform="rotate(-90 98.4 94.5)">17</text>
<text x="119.6" y="94.5" transform="rotate(-90 119.6 94.5)">23</text>
<text x="123.1" y="94.5" transform="rotate(-90 123.1 94.5)">24</text>
<text x="133.7" y="94.5" transform="rotate(-90 133.7 94.5)">27</text>
<text x="137.2" y="94.5" transform="rotate(-90 137.2 94.5)">28</text>
<text x="140.8" y="94.5" transform="rotate(-90 140.8 94.5)">29</text>
<text x="144.3" y="94.5" transform="rotate(-90 144.3 94.5)">30</text>
<text x="154.9" y="94.5" transform="rotate(-90 154.9 94.5)">33</text>
<text x="313.3" y="95.2">16</text>
<text x="345.6" y="93.5">IO2</text>
<text x="353" y="91.7">24</text>
<text x="353" y="95.2">23</text>
<text x="313.3" y="98.8">17</text>
<text x="318.8" y="100.5">NC</text>
<text x="318.8" y="97">IO13</text>
<text x="343.6" y="97">IO15</text>
<text x="346.9" y="100.5">NC</text>
<text x="353" y="98.8">22</text>
<text x="313.3" y="105.8">19</text>
<text x="313.3" y="102.3">18</text>
<text x="318.8" y="107.6">NC</text>
<text x="318.8" y="104.1">NC</text>
<text x="346.9" y="104.1">NC</text>
<text x="346.9" y="107.6">NC</text>
<text x="353" y="102.3">21</text>
<text x="353" y="105.8">20</text>
<text x="320.6" y="128.8">1</text>
<text x="324.1" y="130.5">12</text>
<text x="330" y="128.8">2</text>
<text x="320.6" y="132.3">3</text>
<text x="324.1" y="134.1">34</text>
<text x="330" y="132.3">4</text>
<text x="196" y="176.4">1</text>
<text x="196" y="179.9">2</text>
<text x="199.5" y="174.6">1</text>
<text x="199.5" y="178.2">2</text>
<text x="196" y="183.4">3</text>
<text x="199.5" y="181.7">3</text>
<text x="199.5" y="185.2">4</text>
<text x="196" y="187">4</text>
<text x="196" y="190.5">0</text>
<text x="199.5" y="188.7">0</text>
</g>
<g font-size="3.2" fill="#f00">
<text x="315.3" y="52.9">4</text>
<text x="133.7" y="58.4" transform="rotate(-90 133.7 58.4)">6</text>
<text x="140.8" y="58.4" transform="rotate(-90 140.8 58.4)">4</text>
<text x="144.3" y="58.4" transform="rotate(-90 144.3 58.4)">3</text>
<text x="318.8" y="54.7">SENSOR_VP</text>
<text x="135.5" y="69.4" transform="rotate(-90 135.5 69.4)">DVDD</text>
<text x="142.5" y="68.8" transform="rotate(-90 142.5 68.8)">PVDD</text>
<text x="146" y="68.8" transform="rotate(-90 146 68.8)">PVDD</text>
<text x="103.7" y="89" transform="rotate(-90 103.7 89)">GVDD</text>
<text x="107.2" y="89" transform="rotate(-90 107.2 89)">AVDD</text>
<text x="114.3" y="89" transform="rotate(-90 114.3 89)">PVDD</text>
<text x="117.8" y="89" transform="rotate(-90 117.8 89)">PVDD</text>
<text x="102" y="94.5" transform="rotate(-90 102 94.5)">18</text>
<text x="105.5" y="94.5" transform="rotate(-90 105.5 94.5)">19</text>
<text x="112.5" y="94.5" transform="rotate(-90 112.5 94.5)">21</text>
<text x="116.1" y="94.5" transform="rotate(-90 116.1 94.5)">22</text>
</g>
</svg>
